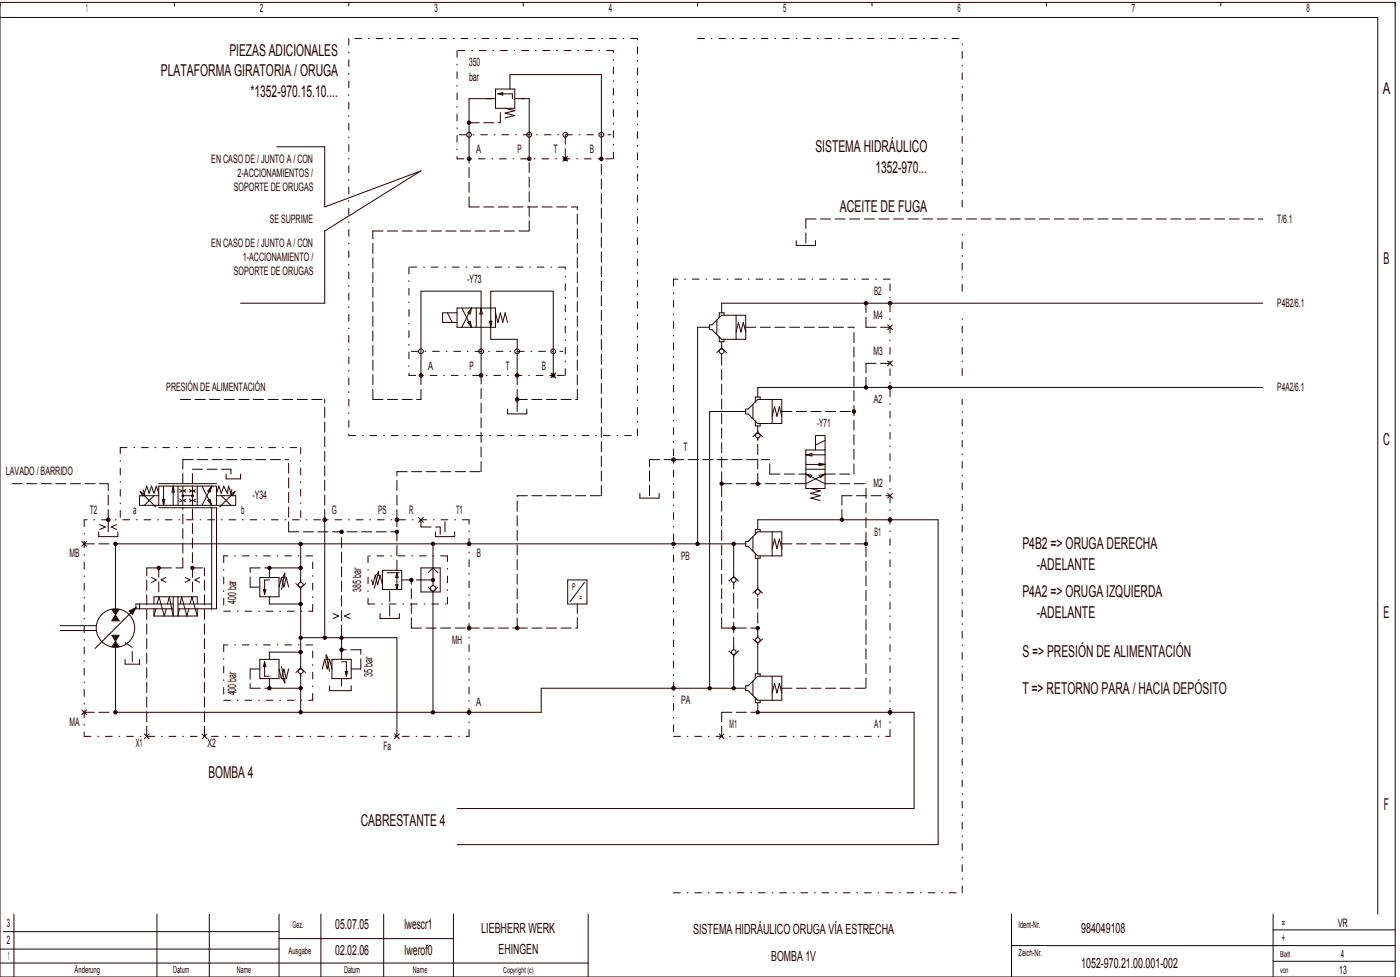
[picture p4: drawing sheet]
<svg xmlns="http://www.w3.org/2000/svg" width="582mm" height="406mm" viewBox="0 0 582 406" stroke-linecap="round" stroke-linejoin="round" font-family="sans-serif">
<g fill="none" stroke="#240000" stroke-width=".42">
<path d="M0 1h580v405h-580zM0 7.2h572.8v372.7M72.5 1v1.5M145 1v1.5M217.5 1v1.5M290 1v1.5M362.5 1v1.5M435 1v1.5M507.5 1v1.5M206 37h8v8h-8zM207 39h6v2M207 39l2-.5v1z"/>
<path d="M212 37v-6h38v35M206 41h-11v25M210 45l4 1-4 1 4 1-4 1M214 41h6v25M115 61h20v25l40-15-40 25v30h-35M234 65l2 2M236 65l-2 2M331 100v2h8v-2M186 130l2 4M190 128h16v8h-16zM190 130h-6v4h6M192 128l4 8"/>
<path d="M194.5 134l1-.5 .5 2.5zM196 128l-4 8M196 128l-.5 2.5-1-.5zM198 128v8M200 128l.5 2.5h-1zM203.5 133.5h1l-.5 2.5zM206 130l1 4 1-4 1 4 1-4 1 4M295 136h-5v90M295 135h1l4-4h10v10h-10l-4-4h-1zM298 133v6M301 131v-1h-2v2M306 131v10"/>
<path d="M306 138l1-4 1 4 1-4 1 4M369 135l2 2M371 135l-2 2M525 126h-225v4M175 156v-35h25v35M215 156v-15h-11v-20h26v35M229 155l2 2M231 155l-2 2M298 146.5l2-1.9 2 1.9M299 140v2h2v-1M300 142v3M300 147v1"/>
<path d="M369 150l2 2M371 150l-2 2M211 170v2h8v-2M310 170h1l4-4h10v10h-10l-4-4h-1zM310 171h-15v115M313 168v6M314 175v2h2v-1M315 177v3M316 166v-1h-2v2M321 166v10M321 173l1-4 1 4 1-4 1 4M525 161h-210v4"/>
<path d="M94 197v2h6v-2M313 181.5l2-1.9 2 1.9M315 182v1M335 195h8M335 193h8M335 189h8M335 189l2.5-.5v1zM335 197l8 4M335 197l2.5 .5-.5 1zM339 187v-6h4v22h-8v-16h8M340.5 192.5l2.5 .5-2.5 .5zM340.5 197.5l2.5-.5-2 1.5z"/>
<path d="M343 183l-4 2M343 197l-8 4M41.5 218l2.3 1-2.3 1M48.5 218l-2.3 1 2.3 1M58.3 204.3l6.5 6.4M58.3 204.3l1.8 1.1-.8 .7zM59.5 203.5l.5 1.5 1-3 1 3 1-3 1 3 1-3 1 3M64 206l-4 4M66 206h-8v4h40v-4h-8M66 210v-8h24v8M66 211h24v42h-16M66 201h24"/>
<path d="M67.5 207.5h1l-.5 2.5zM68 202v8M72 202v8M72 202l.5 2.5h-1zM74 202v8M74.8 207.5l.9 .5-.9 .5M74.8 203.5l.9 .5-.9 .5M76 206h4M76 202v8M77.3 207.5l-1 .5 1 .5M77.3 203.5l-1 .5 1 .5M78.7 207.5l1 .5-1 .5"/>
<path d="M78.7 203.5l1 .5-1 .5M80 202v8M81.3 207.5l-1 .5 1 .5M81.3 203.5l-1 .5 1 .5M82 202v8M84 202l4 8M86.4 207.9l.9-.4 .7 2.5zM88 202l-4 8M88 202l-.7 2.5-.9-.4zM88 211v42M92 206l4 4M95.9 205.3l1.8-1-1.1 1.7z"/>
<path d="M96.4 203.5l-.4 1.5-1-3-.5 3-1.5-3-1 3-1-3-1 3M97.7 204.3l-6.4 6.4M135 216v48M174 215l2 2M176 215l-2 2M266 205v2h8v-2M315 220v-4h75v135h-200M337 203l4 1-4 1 4 1-4 1 4 1M369 205l2 2M371 205l-2 2M34 225l2 2M36 225l-2 2"/>
<path d="M41 221v2h8v-2M63 240l2 1-2 1M69 240l-2 1 2 1M77 240l2 1-2 1M83 240l-2 1 2 1M108 240h8v8h-8zM118.4 238.2v1.9l-.9-.1zM118.4 238.2l-1.4 6.8M125 226v16M125 236h-13v4M157.4 237.6l-.8 1.3 .8 .2v-1.6l-1.8 7M159 237h8v8h-8z"/>
<path d="M161 238h5M165 238l.5 2h-1zM165 238v7M175 236h8v10h-8zM178 238l2-2 2 2M180 227v16.4M181 221v2h8v-2M305 239.6l2 1.9M305 239.6l-2 1.9M305 226v13.6M310 226h-262v29.5M310 225h1l4-4h10v10h-10l-4-4h-1z"/>
<path d="M313 223v6M314 230v2h2v-1M315 232v12.6M316 221v-1h-2v2M321 221v10M321 228l1-4 1 4 1-4 1 4M25 260h15M46.5 253.2l1.5 2.3M46.9 253.3h2.2l-1.1 1.7zM47.4 253.6h1.2l-.6 .8zM47.9 253.9h.1M48 255.5l1.5 2.5h-3z"/>
<path d="M48 256.1l1 1.6h-2zM48 256.7l.5 .7h-1zM48 257l.2 .2h-.4zM49.5 253.2l-1.5 2.3M53.7 253.9l2.8-1.4-1.4 2.8zM54.2 254l1.6-.8-.8 1.6zM54.7 254.1l.4-.2-.2 .5zM56.5 252.5l-17 17M58 251v2M64 251v-3h18v3M64 253v3M64 256h18"/>
<path d="M64.8 253l-.8 3M65.3 251l.8-3 2.2 8 .8-3M72 248v8l-1.6-8-.8 3M72 251h-15.5v2h15.5M74 248v8l.6-3M74 251h14M74.9 251l.6-3 2.2 8 .8-3M79 251l.8-3 2.2 8M82 253v3M109.5 245h1l-.5 2zM112 241h-2v6M112 248v3h13"/>
<path d="M116 244l1-4 1 4 1-4 1 4M123 242.5l2 1.9M125 244.4v33.2M127 242.5l-2 1.9M138.5 255l2.3 1-2.3 1M145.5 255l-2.3 1 2.3 1M154.5 241l.5 2 1-4 1 4 1-4 1 4M158 255v2h8v-2M164.5 243h1l-.5 2zM175 241h5M178 244l2 2M180 246v49"/>
<path d="M182 244l-2 2M236 241h8v10h-8zM243 242l-6 8M305 242v1M315 244.6l2 1.9M315 244.6l-2 1.9M315 247v1M25 262h15M46.5 264h3l-1.5 2.5zM47 264.3h2l-1 1.6zM47.5 264.6h1l-.5 .7zM47.8 264.8h.4h-.3"/>
<path d="M48 269v27h177v-10h85M48 267.1l1 1.6h-2zM48 267.6l.5 .8h-1zM48 267.9l.2 .3h-.4zM48 266.5l1.5 2.3M48 266.5l-1.5 2.3M52 274v2h6v-2M108 274h8v8h-8zM110 275v6h2M110 275l.5 2h-1zM116 278l1 4 1-4 1 4 1-4M117 277l1.4 6.8"/>
<path d="M125 277.6l-2 1.9M125 277.6l2 1.9M125 280v16M125 271h-13v3M125 265h40v41M134 278l1-4 1 4 1-4 1 4M135.6 272.2l.9 1.8-.9 .1zM135.6 272.2l1.4 6.8M138 274h8v8h-8zM142 275h2v6M142 265v9M143.5 279h1l-.5 2z"/>
<path d="M303 270.5l2 1.9 2-1.9M305 269v1M305 272v14M313 265.5l2 1.9 2-1.9M315 264v1M315 267v13M34 295l2 2M36 295l-2 2M112 282v4h13M117.5 282l.9-.1v1.9zM137 285v2h9v-2M142 282v3"/>
<path d="M310 285h1l4-4h10v10h-10l-4-4h-1zM313 283v6M314 290v2h2v-1M315 292v4h65v40h-190M316 281v-1h-2v2M321 281v10M321 288l1-4 1 4 1-4 1 4M60 305l2 2M62 305l-2 2M84 305l2 2M86 305l-2 2M164 305l2 2"/>
<path d="M166 305l-2 2M299 305l2 2M301 305l-2 2M5.8 379.9v26.1M65.2 379.9v26.1M87 379.9v26.1M116 379.9v26.1M133.4 379.9v26.1M159.5 379.9v26.1M188.5 379.9v26.1M244.5 379.9v26.1M420.5 379.9v26.1"/>
<path d="M529.2 379.9v26.1M0 394.4h116M1.4 387.1h114.6M116 390h72.5M420.5 392.9h159.5M529.2 399.5h50.8M529.2 386.4h50.8M0 400.2h244.5"/>
<circle cx="195" cy="56" r="1"/>
<circle cx="195" cy="51" r=".5"/>
<circle cx="195" cy="51" r=".7"/>
<circle cx="195" cy="51" r=".2"/>
<circle cx="220" cy="56" r="1"/>
<circle cx="235" cy="56" r="1"/>
<circle cx="250" cy="56" r="1"/>
<circle cx="195" cy="66" r=".75"/>
<circle cx="195" cy="66" r=".38"/>
<circle cx="220" cy="66" r=".75"/>
<circle cx="220" cy="66" r=".38"/>
<circle cx="235" cy="66" r=".7"/>
<circle cx="235" cy="66" r=".5"/>
<circle cx="235" cy="66" r=".2"/>
<circle cx="250" cy="66" r=".75"/>
<circle cx="250" cy="66" r=".38"/>
<circle cx="360" cy="126" r=".5"/>
<circle cx="360" cy="126" r=".7"/>
<circle cx="360" cy="126" r=".2"/>
<circle cx="370" cy="126" r=".75"/>
<circle cx="370" cy="126" r=".38"/>
<circle cx="175" cy="146" r="1"/>
<circle cx="175" cy="156" r=".75"/>
<circle cx="175" cy="156" r=".38"/>
<circle cx="200" cy="146" r="1"/>
<circle cx="200" cy="156" r=".75"/>
<circle cx="200" cy="156" r=".38"/>
<circle cx="215" cy="146" r="1"/>
<circle cx="215" cy="156" r=".38"/>
<circle cx="215" cy="156" r=".75"/>
<circle cx="230" cy="146" r="1"/>
<circle cx="230" cy="156" r=".5"/>
<circle cx="230" cy="156" r=".7"/>
<circle cx="230" cy="156" r=".2"/>
<circle cx="300" cy="146" r="1"/>
<circle cx="215" cy="166" r=".38"/>
<circle cx="215" cy="166" r=".75"/>
<circle cx="355" cy="171" r=".5"/>
<circle cx="355" cy="171" r=".7"/>
<circle cx="355" cy="171" r=".2"/>
<circle cx="360" cy="161" r=".5"/>
<circle cx="360" cy="161" r=".7"/>
<circle cx="360" cy="161" r=".2"/>
<circle cx="370" cy="161" r=".75"/>
<circle cx="370" cy="161" r=".38"/>
<circle cx="280" cy="191" r=".75"/>
<circle cx="280" cy="191" r=".38"/>
<circle cx="315" cy="181" r="1"/>
<circle cx="45" cy="216" r=".75"/>
<circle cx="45" cy="216" r=".38"/>
<circle cx="76" cy="206" r=".35"/>
<circle cx="76" cy="206" r=".25"/>
<circle cx="76" cy="206" r=".1"/>
<circle cx="80" cy="206" r=".35"/>
<circle cx="80" cy="206" r=".1"/>
<circle cx="80" cy="206" r=".25"/>
<circle cx="135" cy="216" r=".75"/>
<circle cx="135" cy="216" r=".38"/>
<circle cx="165" cy="216" r=".75"/>
<circle cx="165" cy="216" r=".38"/>
<circle cx="300" cy="201" r=".5"/>
<circle cx="300" cy="201" r=".7"/>
<circle cx="300" cy="201" r=".2"/>
<circle cx="315" cy="201" r=".7"/>
<circle cx="315" cy="201" r=".5"/>
<circle cx="315" cy="201" r=".2"/>
<circle cx="350" cy="216" r=".5"/>
<circle cx="350" cy="216" r=".7"/>
<circle cx="350" cy="216" r=".2"/>
<circle cx="370" cy="216" r=".75"/>
<circle cx="370" cy="216" r=".38"/>
<circle cx="48" cy="226" r=".7"/>
<circle cx="48" cy="226" r=".5"/>
<circle cx="48" cy="226" r=".2"/>
<circle cx="66" cy="236" r=".5"/>
<circle cx="66" cy="236" r=".7"/>
<circle cx="66" cy="236" r=".2"/>
<circle cx="80" cy="236" r=".5"/>
<circle cx="80" cy="236" r=".7"/>
<circle cx="80" cy="236" r=".2"/>
<circle cx="112" cy="236" r=".5"/>
<circle cx="112" cy="236" r=".7"/>
<circle cx="112" cy="236" r=".2"/>
<circle cx="125" cy="236" r=".5"/>
<circle cx="125" cy="226" r=".5"/>
<circle cx="125" cy="226" r=".7"/>
<circle cx="125" cy="236" r=".7"/>
<circle cx="125" cy="236" r=".2"/>
<circle cx="125" cy="226" r=".2"/>
<circle cx="142" cy="221" r=".7"/>
<circle cx="142" cy="221" r=".5"/>
<circle cx="142" cy="221" r=".2"/>
<circle cx="165" cy="221" r=".7"/>
<circle cx="165" cy="221" r=".5"/>
<circle cx="165" cy="221" r=".2"/>
<circle cx="180" cy="226" r=".5"/>
<circle cx="180" cy="226" r=".7"/>
<circle cx="180" cy="226" r=".2"/>
<circle cx="195" cy="226" r=".75"/>
<circle cx="195" cy="226" r=".38"/>
<circle cx="280" cy="226" r=".75"/>
<circle cx="280" cy="226" r=".38"/>
<circle cx="290" cy="226" r=".7"/>
<circle cx="290" cy="226" r=".5"/>
<circle cx="290" cy="226" r=".2"/>
<circle cx="305" cy="226" r=".7"/>
<circle cx="305" cy="226" r=".5"/>
<circle cx="305" cy="226" r=".2"/>
<circle cx="360" cy="226" r=".5"/>
<circle cx="360" cy="226" r=".7"/>
<circle cx="360" cy="226" r=".2"/>
<circle cx="125" cy="251" r=".5"/>
<circle cx="125" cy="243" r="1"/>
<circle cx="125" cy="251" r=".7"/>
<circle cx="125" cy="251" r=".2"/>
<circle cx="171" cy="241" r=".5"/>
<circle cx="171" cy="241" r=".7"/>
<circle cx="171" cy="241" r=".2"/>
<circle cx="180" cy="244.5" r="1.1"/>
<circle cx="180" cy="241" r=".5"/>
<circle cx="180" cy="241" r=".7"/>
<circle cx="180" cy="241" r=".3"/>
<circle cx="305" cy="241" r="1"/>
<circle cx="315" cy="246" r="1"/>
<circle cx="48" cy="261" r="8"/>
<circle cx="125" cy="271" r=".5"/>
<circle cx="125" cy="265" r=".5"/>
<circle cx="125" cy="279" r="1"/>
<circle cx="125" cy="265" r=".7"/>
<circle cx="125" cy="271" r=".7"/>
<circle cx="125" cy="265" r=".2"/>
<circle cx="125" cy="271" r=".2"/>
<circle cx="135" cy="265" r=".7"/>
<circle cx="135" cy="265" r=".5"/>
<circle cx="135" cy="265" r=".2"/>
<circle cx="142" cy="270" r=".7"/>
<circle cx="142" cy="265" r=".7"/>
<circle cx="142" cy="265" r=".5"/>
<circle cx="142" cy="270" r=".5"/>
<circle cx="142" cy="265" r=".2"/>
<circle cx="142" cy="270" r=".2"/>
<circle cx="195" cy="261" r=".75"/>
<circle cx="195" cy="261" r=".38"/>
<circle cx="215" cy="261" r=".38"/>
<circle cx="215" cy="261" r=".75"/>
<circle cx="305" cy="271" r="1"/>
<circle cx="305" cy="261" r=".7"/>
<circle cx="305" cy="261" r=".5"/>
<circle cx="305" cy="261" r=".2"/>
<circle cx="315" cy="266" r="1"/>
<circle cx="315" cy="261" r=".7"/>
<circle cx="315" cy="261" r=".5"/>
<circle cx="315" cy="261" r=".2"/>
<circle cx="48" cy="296" r=".7"/>
<circle cx="48" cy="296" r=".5"/>
<circle cx="48" cy="296" r=".2"/>
<circle cx="112" cy="286" r=".5"/>
<circle cx="112" cy="286" r=".7"/>
<circle cx="112" cy="286" r=".2"/>
<circle cx="125" cy="296" r=".5"/>
<circle cx="125" cy="286" r=".5"/>
<circle cx="125" cy="286" r=".7"/>
<circle cx="125" cy="296" r=".7"/>
<circle cx="125" cy="296" r=".2"/>
<circle cx="125" cy="286" r=".2"/>
<circle cx="180" cy="296" r=".5"/>
<circle cx="180" cy="296" r=".7"/>
<circle cx="180" cy="296" r=".2"/>
<circle cx="195" cy="296" r=".75"/>
<circle cx="195" cy="296" r=".38"/>
<circle cx="280" cy="286" r=".75"/>
<circle cx="280" cy="286" r=".38"/>
<circle cx="295" cy="286" r=".7"/>
<circle cx="295" cy="286" r=".5"/>
<circle cx="295" cy="286" r=".2"/>
<circle cx="305" cy="286" r=".7"/>
<circle cx="305" cy="286" r=".5"/>
<circle cx="305" cy="286" r=".2"/>
<circle cx="315" cy="296" r=".7"/>
<circle cx="315" cy="296" r=".5"/>
<circle cx="315" cy="296" r=".2"/>
<circle cx="370" cy="296" r=".75"/>
<circle cx="370" cy="296" r=".38"/>
</g>
<g fill="none" stroke="#240000" stroke-width=".42" stroke-dasharray="4.2 1.8">
<path d="M195 51h13M208 51v-6M235 66v-10M155 96h65M195 86v-20M195 86h45M220 96v-30M335 91h190M335 101v-10M310 136h45M360 136v-10M360 136h10"/>
<path d="M360 151h10M75 166h60M155 166v-70M155 166h20M175 166v-10M215 171v-5M215 166v-10M215 166h25M240 166v-80M325 171h30M360 161v-10M76 191h44"/>
<path d="M80 195h16M96 197v-2M165 196h35M200 196v-40M270 191h10M280 191h40M320 197v-6M320 197h15M343 197h12M355 197v-61M5 201h40M45 216v-15"/>
<path d="M76 201v-10M80 201v-6M135 216v-50M165 216v-20M175 219v-3M175 219h8M215 206h35M250 206v-140M270 206v-15M300 201h35M315 201v-19M343 201h17"/>
<path d="M350 216v-10M350 206h20M35 226h12M45 221v-5M61 236h15M76 236v-25M80 236h5M104 236h8M120 221v-30M120 221h45M165 237v-21M183 222v-3"/>
<path d="M185 221v-5M325 226h35M66 246v-10M80 246v-35M104 244h4M104 244v-8M162 256v-11M167 241h8M52 267l3 2M55 275v-6M104 278h4M104 278v8"/>
<path d="M142 264v-43M150 278h-4M150 270h-8M150 278v-8M171 261v-20M171 261h24M195 261h20M215 261h25M215 261v-55M240 261v-10M300 261v-113M300 261h15"/>
<path d="M305 269v-27M315 265v-17M35 296h12M104 286h8M300 296h14M325 286h35M360 286v-85M61 306v-70M85 306v-70M300 306v-10"/>
</g>
<g fill="none" stroke="#240000" stroke-width=".42" stroke-dasharray="2.8 2.8 .4 2.8">
<path d="M145 16v165M265 16h-120M290 16h110M190 21v45M255 21h-65M191 56h63M190 66h65M255 66v-45M400 86v-70M170 111v45M235 111h-65M280 116v190"/>
<path d="M370 116h-90M400 121v-25M170 156h65M171 146h63M235 156v-45M400 156v-25M50 186h75M145 181h120M265 181v-165M35 216v90M50 215v-29M125 215v-29"/>
<path d="M195 216h-160M93 231v23M130 231h-37M153 231v20M186 231h-33M93 254h37M130 254v-23M153 251h33M186 251v-20M93 268v23M130 268h-37M93 291h37"/>
<path d="M130 291v-23M35 306h160M195 306v-90M280 306h90M370 306v-190M280 371h120M400 371v-205"/>
</g>
<g font-size="6.8" fill="#240000">
<text x="95.3" y="23.2">PIEZAS ADICIONALES</text>
<text x="66.9" y="31.7">PLATAFORMA GIRATORIA / ORUGA</text>
<text x="104.1" y="40.2">*1352­970.15.10....</text>
<text x="574.9" y="39.2">A</text>
<text x="339" y="63.2">SISTEMA HIDRÁULICO</text>
<text x="364" y="71.7">1352­970...</text>
<text x="349.1" y="88.2">ACEITE DE FUGA</text>
<text x="575.2" y="109.5">B</text>
<text x="575" y="184.9">C</text>
<text x="425" y="228.2">P4B2 =&gt; ORUGA DERECHA</text>
<text x="431" y="236.7">­ADELANTE</text>
<text x="425" y="248.2">P4A2 =&gt; ORUGA IZQUIERDA</text>
<text x="431" y="256.7">­ADELANTE</text>
<text x="575.2" y="256.7">E</text>
<text x="425" y="273.2">S =&gt; PRESIÓN DE ALIMENTACIÓN</text>
<text x="425" y="288.2">T =&gt; RETORNO PARA / HACIA DEPÓSITO</text>
<text x="86.7" y="323.2">BOMBA 4</text>
<text x="575.3" y="336.5">F</text>
<text x="150" y="343.2">CABRESTANTE 4</text>
</g>
<g font-size="5.8" fill="#240000">
<text x="139.4" y="386.2">05.07.05</text>
<text x="168.1" y="386.2">lwescr1</text>
<text x="200.1" y="387.6">LIEBHERR WERK</text>
<text x="288.1" y="387.9">SISTEMA HIDRÁULICO ORUGA VÍA ESTRECHA</text>
<text x="449.5" y="387.6">984049108</text>
<text x="139.4" y="397">02.02.06</text>
<text x="168.2" y="397">lwerof0</text>
<text x="207.3" y="396.3">EHINGEN</text>
<text x="320.6" y="399.5">BOMBA 1V</text>
<text x="449.5" y="402.1">1052­970.21.00.001­002</text>
</g>
<g font-size="4.8" fill="#240000">
<text x="35.9" y="5.1">1</text>
<text x="108" y="5.1">2</text>
<text x="180.6" y="5.1">3</text>
<text x="253" y="5.1">4</text>
<text x="325.6" y="5.1">5</text>
<text x="398" y="5.1">6</text>
<text x="470.6" y="5.1">7</text>
<text x="543.1" y="5.1">8</text>
<text x="195" y="27.6">350</text>
<text x="195" y="33.5">bar</text>
<text x="198" y="63.6">A</text>
<text x="215.2" y="63.6">P</text>
<text x="230.1" y="63.6">T</text>
<text x="245.2" y="63.6">B</text>
<text x="87.8" y="67.6">EN CASO DE / JUNTO A / CON</text>
<text x="98.8" y="73.5">2­ACCIONAMIENTOS /</text>
<text x="97.2" y="79.5">SOPORTE DE ORUGAS</text>
<text x="112.2" y="92.6">SE SUPRIME</text>
<text x="531" y="92.6">T/6.1</text>
<text x="87.8" y="102.6">EN CASO DE / JUNTO A / CON</text>
<text x="101" y="108.5">1­ACCIONAMIENTO /</text>
<text x="97.2" y="114.5">SOPORTE DE ORUGAS</text>
<text x="194.3" y="117.6">­Y73</text>
<text x="363.4" y="122.6">B2</text>
<text x="531" y="127.6">P4B2/6.1</text>
<text x="363.1" y="132.6">M4</text>
<text x="363.1" y="147.6">M3</text>
<text x="178" y="153.6">A</text>
<text x="195.2" y="153.6">P</text>
<text x="210.1" y="153.6">T</text>
<text x="225.2" y="153.6">B</text>
<text x="69.1" y="162.6">PRESIÓN DE ALIMENTACIÓN</text>
<text x="363.2" y="167.6">A2</text>
<text x="531" y="162.6">P4A2/6.1</text>
<text x="339.7" y="177.6">­Y71</text>
<text x="284.1" y="187.6">T</text>
<text x="2.5" y="197.6">LAVADO / BARRIDO</text>
<text x="363.1" y="202.6">M2</text>
<text x="105" y="207.6">­Y34</text>
<text x="37.4" y="213.6">T2</text>
<text x="55.3" y="213.6">a</text>
<text x="100.3" y="213.6">b</text>
<text x="138" y="213.6">G</text>
<text x="157.2" y="213.6">PS</text>
<text x="170.1" y="213.6">R</text>
<text x="189.6" y="213.6">T1</text>
<text x="363.6" y="222.6">B1</text>
<text x="28.9" y="231.6">MB</text>
<text x="198.2" y="231.6">B</text>
<text x="283.2" y="232.6">PB</text>
<text x="150.2" y="246" transform="rotate(-90 150.2 246)">385 bar</text>
<text x="98.2" y="251" transform="rotate(-90 98.2 251)">400 bar</text>
<text x="187.9" y="267.6">MH</text>
<text x="154.9" y="281.2" transform="rotate(-90 154.9 281.2)">35 bar</text>
<text x="98.2" y="289" transform="rotate(-90 98.2 289)">400 bar</text>
<text x="198" y="293.6">A</text>
<text x="283.1" y="292.6">PA</text>
<text x="28.9" y="301.6">MA</text>
<text x="303.3" y="302.6">M1</text>
<text x="363.4" y="302.6">A1</text>
<text x="56.5" y="310.6">X1</text>
<text x="86.3" y="310.6">X2</text>
<text x="159.4" y="311.6">Fa</text>
<text x="2.9" y="385.1">3</text>
<text x="532.9" y="385.1">=</text>
<text x="556.1" y="385.1">VR</text>
<text x="2.9" y="392.4">2</text>
<text x="532.8" y="391.7">+</text>
<text x="3.2" y="398.9">1</text>
<text x="557.5" y="398.2">4</text>
<text x="556.7" y="404.7">13</text>
</g>
<g font-size="3.9" fill="#240000">
<text x="237.8" y="245.3">P</text>
<text x="240.9" y="249.8">=</text>
<text x="121.6" y="385.5">Gez.</text>
<text x="423.4" y="385.5">Ident­Nr.</text>
<text x="119.9" y="396.4">Ausgabe</text>
<text x="423.4" y="397.1">Zeich­Nr.</text>
<text x="31" y="404.4">Änderung</text>
<text x="72" y="404.4">Datum</text>
<text x="98.4" y="404.4">Name</text>
<text x="143" y="404.4">Datum</text>
<text x="171.7" y="404.4">Name</text>
</g>
<g font-size="3.4" fill="#240000">
<text x="532.1" y="397.7">Blatt</text>
<text x="209.2" y="404.3">Copyright (c)</text>
<text x="532.1" y="404.3">von</text>
</g>
</svg>
